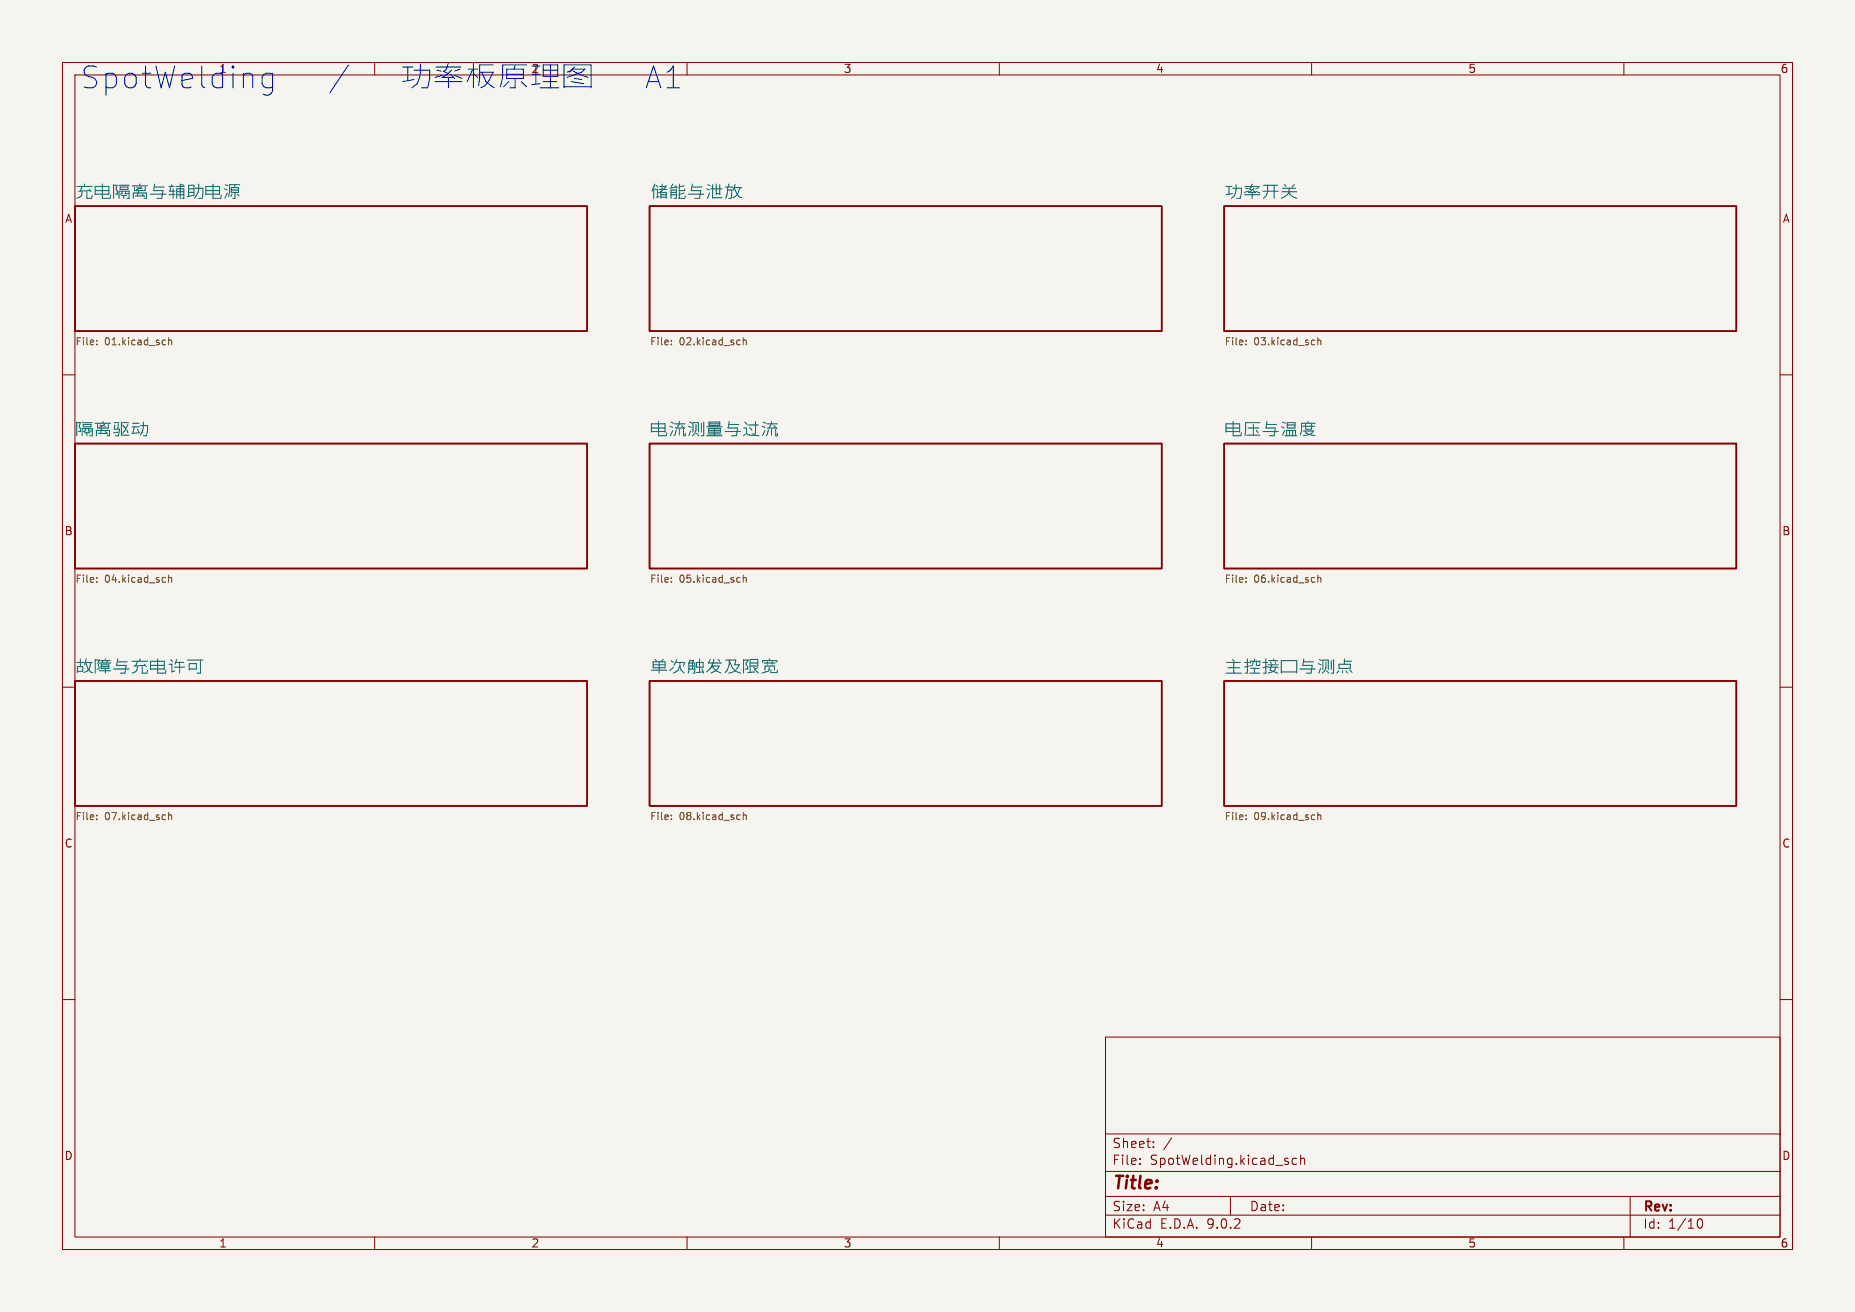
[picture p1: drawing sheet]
<svg xmlns="http://www.w3.org/2000/svg" width="297mm" height="210mm" viewBox="0 0 297 210" stroke-linecap="round" stroke-linejoin="round" font-family="sans-serif">
<path d="M0 0h297v210h-297z" fill="#f5f4ef" stroke="#f5f4ef" stroke-width=".16"/>
<g fill="none" stroke="#840000" stroke-width=".16">
<path d="M10 10h277v190h-277zM12 12h273v186h-273zM60 10v2M110 10v2M160 10v2M210 10v2M260 10v2M10 60h2M285 60h2M10 110h2M285 110h2M10 160h2"/>
<path d="M177 166h108v32h-108zM285 160h2M60 198v2M110 198v2M160 198v2M177 194.5h108M177 191.5h108M177 187.5h108M177 181.5h108M182.5 186.3v.1M182.5 185.5v.1M184.7 183.6v.1"/>
<path d="M184.7 182.8v.1M187.6 182.1l-1.3 2M197 191.5v3M207.6 185.5l-.4-.1-.3 .3v.4l.1 .2h.6M208.2 185.5l.3-.1 .3 .1 .1 .9M208.2 184.9v1.5M210 198v2M260 198v2M261 191.5v6.5M271.7 195.7l.2-.5 .3-.1a.94 .94 0 0 1 0 1.5l-.3-.1-.2-.5"/>
</g>
<path d="M12 33h82v20h-82zM104 33h82v20h-82zM196 33h82v20h-82zM12 71h82v20h-82zM104 71h82v20h-82zM196 71h82v20h-82zM12 109h82v20h-82zM104 109h82v20h-82zM196 109h82v20h-82z" fill="none" stroke="#840000" stroke-width=".25"/>
<g fill="none" stroke="#006464" stroke-width=".16">
<path d="M12.3 29.8h2.5M13.1 29.8l-.2 .8M13.1 30.7v.7l-.8 .3M13.5 29.5v.3M13.9 30.7v1h.8l.1-.4M14.3 30.3l.3 .4M14.4 30.5l-1.8 .1M15.2 31.2v-1.4h2.2v1.4M15.2 30.5h2.2M15.2 31.1h2.2M16.4 29.5v2.2h1.2l.1-.4M18.2 29.7h.6l-.2 .5 .2 .4v.5h-.3"/>
<path d="M18.2 29.6v2.1M19.1 31.7v-1.1h1.6v1.1h-.4M19.1 29.7h1.6M19.2 29.9h1.3v.4h-1.3zM19.4 31.3h.9M19.6 30.6l-.1 .4-.3 .1M19.8 31.3v.4M20 31h.7M20.1 30.6v.4M21.1 29.7h2.5M21.3 31.7v-.8h2.1v.8h-.3M21.5 29.9v.6h1.7v-.6"/>
<path d="M21.6 31.4h1.5M21.9 30l.9 .2M22.2 30.5l-.2 .9M22.4 29.5v.2M22.7 29.9l-.9 .5M22.8 31.1l.3 .4M24.1 31.1h2.5M24.8 29.5l-.2 1h1.5l-.2 1.2h-.8M24.8 29.9h1.5M27.1 29.8h.8M27.5 29.6l-.4 1h.9M27.7 30.2v1.5"/>
<path d="M28 31.1l-.9 .1M28.2 29.8h1.3M28.3 31.2h1.1M28.3 31.7v-1.5h1.1v1.5h-.3M28.3 30.7h1.1M28.9 29.5v2.2M29.1 29.6l.3 .1M30 31.5l1.1-.2v-1.6h-.9v1.8M30.2 30.8h.9M30.2 30.2h.9M31.2 30.1h1.3l-.1 1.6M31.8 31.7h.5"/>
<path d="M31.8 29.5l-.1 1.3-.6 .9M33 31.2v-1.4h2.1v1.4M33 30.5h2.1M33 31.1h2.1M34.1 29.5v2.2h1.2l.1-.4M35.9 30.2l.5 .2M36.1 29.6l.4 .1M36.4 30.9l-.4 .8M37.1 30h1.1v.8h-1.1zM37.1 30.4h1.1M37.1 31.1l-.1 .4M37.6 30.8v.9h-.4"/>
<path d="M37.6 29.7l-.1 .3M38 31.1l.3 .3M38.4 29.6h-1.6v1.1l-.2 .8M104.7 29.9v1.8M104.9 29.5l-.5 1.1M104.9 30.3h.3v1.4M105.1 29.7l.2 .2M105.5 31.5l-.4 .1M105.5 30.3h1.3M105.6 29.8h.9M105.6 30.8h1.1v.9M105.8 31.6h.9"/>
<path d="M105.8 31.2h.9M105.8 30.7l-.4 .2M105.8 30.6v1.1M106 29.5v.8M106.7 29.7l-.1 .2-.9 .9M107.2 30.1l1.1-.2 .1 .2M107.4 31.2h.9M107.4 30.8h.9M107.4 31.7v-1.3h.9v1.3h-.4M107.7 29.5l-.3 .5M108.1 29.7l.3 .2M108.8 29.5v1"/>
<path d="M108.8 30.7v1M109.5 29.7l-.8 .2M109.5 30.9l-.8 .3M109.6 30.2v.3h-.9M109.7 31.4l-.1 .3h-.9M110.2 31.1h2.5M110.9 29.5l-.2 1h1.5l-.2 1.2h-.8M110.9 29.9h1.5M113.1 30.2l.5 .2M113.3 29.6l.4 .1M113.6 30.9l-.4 .8M113.8 30.2h1.8"/>
<path d="M114.1 31.7h1.5M114.1 29.6v2.1M114.7 31h.5M114.7 29.5v1.7M115.2 29.6v1.6M116.1 29.9h1.2M116.5 30.4h.6v1.3h-.4M116.5 29.9v.8l-.3 1M116.7 29.5v.4M117.5 30l.5 1.1 .4 .5 .4 .1M117.6 30h1.2M117.7 29.6l-.4 .9"/>
<path d="M118.5 30l-.4 1.1-.8 .6M196.3 29.8h.9M196.8 29.8v1.3M197.3 30.1h1.5v.8l-.2 .8h-.6M197.3 31l-1 .2M197.9 29.6a2.09 2.09 0 0 1-.8 2.1M199.2 31.2h2.5M199.3 29.8h2.3M199.4 30.1l.4 .1M199.9 30.6l-.7 .2M200 30.2l.4 .2M200.5 30.9v.8"/>
<path d="M200.5 29.5l-.2 .5-.2 .2M200.7 30.5l.4 .4M200.8 30.1l-.9 .7h1.1M201.1 30.6l.6 .3M201.5 30l-.4 .2M202.2 30.6h2.5M202.3 29.7h2.3M203 29.7v1l-.2 .6-.5 .4M204 29.7v2M205.2 30.7h2.4M205.3 30.1h2.1M205.6 29.6l.3 .2"/>
<path d="M206.4 30.8l.2 .4 1 .5M206.4 30.1v.7M206.4 30.8l-.3 .4-1 .5M207.2 29.6l-.3 .3M104.3 69.1h2.2M104.3 68.5h2.2M104.3 69.2v-1.4h2.2v1.4M105.4 67.5v2.2h1.3l.1-.4M107.2 68.2l.5 .2M107.4 67.6l.4 .1M107.7 68.9l-.4 .8M108 67.8h1.7"/>
<path d="M108.1 68.5h1.4M108.3 68.8l-.2 .8-.2 .1M108.8 67.5v.3l-.4 .7M108.8 68.7v1M109.1 68.1l.5 .5M109.4 68.7v1h.3v-.3M110.2 68.2l.5 .2M110.4 67.6l.4 .1M110.6 69l-.3 .7M111 69.2v-1.5h.8v1.5M111.4 67.9v1l-.2 .5-.3 .3M111.5 69.4l.4 .3"/>
<path d="M112.3 67.7v1.5M112.7 67.6v2.1h-.4M113.1 69.7h2.5M113.1 68.3h2.5M113.3 69.5h2.1M113.4 68.6h1.9v.6h-1.9zM113.4 68.9h1.9M113.5 67.6h1.7v.5h-1.7zM113.5 67.8h1.7M114.4 68.6v1.1M116.1 69.1h2.5M116.8 67.5l-.2 1h1.5l-.2 1.2h-.8"/>
<path d="M116.8 67.9h1.5M119.1 68.5h.4v.9l.2 .2 1.8 .1M119.2 67.6l.4 .3M119.3 69.5l-.2 .2M119.8 68h1.6M120 68.4l.4 .5M121 67.5v2h-.5M122 68.2l.5 .2M122.2 67.6l.4 .1M122.5 68.9l-.4 .8M122.8 67.8h1.7M122.9 68.5h1.4"/>
<path d="M123.1 68.8l-.2 .8-.2 .1M123.5 67.5v.3l-.4 .7M123.5 68.7v1M123.9 68.1l.5 .5M124.2 68.7v1h.3v-.3M196.3 69.1h2.2M196.3 68.5h2.2M196.3 69.2v-1.4h2.2v1.4M197.4 67.5v2.2h1.3l.1-.4M199.6 69.7h2.1M199.8 68.5h1.7M200.7 67.9v1.8"/>
<path d="M201.1 68.9l.3 .4M201.7 67.7h-2.3l-.1 2M202.2 69.1h2.5M202.9 67.5l-.2 1h1.5l-.2 1.2h-.8M202.9 67.9h1.5M205.1 68.3l.5 .2M205.3 67.6l.5 .1M205.7 69.7h1.9M205.7 68.9l-.4 .8M206 69.7v-.8h1.4v.8M206.1 67.7h1.2v.8h-1.2zM206.1 68h1.2"/>
<path d="M206.5 68.9v.8M207 68.9v.8M208.6 68.2h1.9M208.7 69h1.6l-.3 .4-.4 .2M209 69.1l.6 .5M209.1 67.9v.8h.9v-.8M209.4 67.5v.2M209.6 69.6l1 .1M209.6 69.6l-.9 .1M210.6 67.7h-2.2v1.3l-.2 .7M12.3 106h1.1M12.4 107.5h.8v-.8h-.8v1"/>
<path d="M12.9 105.5v1.1M13.8 105.5l-.3 .9M14.6 106l-.3 1.1-.4 .4-.5 .2M14.8 106h-1.1l.4 1.1 .4 .5 .4 .1M15.2 105.7h.7l-.3 .5M15.2 105.6v2.1M15.5 107.1h.3M15.7 106.3l.2 .7M15.9 107.4h1.8M15.9 106.1h1.8M16.1 105.7h1.5M16.2 106.4h1.2v.6h-1.2z"/>
<path d="M16.2 106.7h1.2M16.4 105.7l.1 .4M16.9 105.5v.2M16.9 107v.7M17.2 105.7l-.1 .4M18.2 107.1h2.5M18.9 105.5l-.2 1h1.5l-.2 1.2h-.8M18.9 105.9h1.5M21.1 105.8h2.5M22 105.8l-.3 .8M22 106.7l-.1 .7-.8 .3M22.4 105.5v.3"/>
<path d="M22.8 106.7v1h.7l.1-.4M23.1 106.3l.3 .4M23.2 106.5l-1.8 .1M24.1 107.2v-1.4h2.2v1.4M24.1 106.5h2.2M24.1 107.1h2.2M25.2 105.5v2.2h1.3l.1-.4M27.1 106.3h.4v1.3l.5-.2M27.3 105.6l.3 .3M27.9 106.8h1.6M28.2 106h1.2M28.3 105.6l-.3 .7"/>
<path d="M28.8 105.9v1.8M30 105.7h2.5M30.3 107.1h1.1v-.9h-1.1v1.1M32.1 105.7v2h-.6M196.3 107.7h2.5M196.4 106h2.2M196.6 106.9h1.9M197.3 105.6l.3 .2M197.5 106v1.7M199.2 106h.8M199.3 107.7h.3M199.7 105.5v2.2"/>
<path d="M200 106.6l-.8 .2M200.1 107.7h1.6M200.2 106.1v-.3h1.5v.3M200.3 107h1.3M200.5 106.5l-.3 .1M200.7 105.8l-.1 .6M200.9 105.5v.3M200.9 107v.7M201.1 105.8v.7h.5l.1-.2M202.2 106h.8M202.7 105.5v2.2h-.4M203 106.7l-.8 .2"/>
<path d="M203.1 106.4h1.6M203.1 106.8h1.6M203.1 105.7h1.5M203.4 105.9l.1 .3M203.6 106.4l-.3 .9 1.3 .4M203.9 105.5v.2M204.2 105.9v.3M204.3 106.8l-.4 .7-.8 .2M205.1 107.7v-2h2.5v2M205.1 107.6h2.5M208.1 107.1h2.5M208.8 105.5l-.2 1h1.5l-.2 1.2h-.8"/>
<path d="M208.8 105.9h1.5M211.1 106.2l.4 .2M211.2 105.6l.4 .1M211.4 107l-.3 .7M211.8 107.2v-1.5h.9v1.5M212.3 105.9v1l-.2 .5-.4 .3M212.4 107.4l.4 .3M213.1 105.7v1.5M213.5 105.6v2.1h-.4M214.4 106.3h1.8v.7h-1.8zM214.4 107.4l-.4 .3M215 107.4v.3"/>
<path d="M215.2 105.8h1.2M215.2 105.5v.8M215.5 107.4l.2 .3M216.1 107.3l.4 .4"/>
</g>
<g fill="none" stroke="#725600" stroke-width=".16">
<path d="M15.5 55.1v.1M15.5 54.5v.1M27 54.5l.2-.1 .2 .1 .1 .7M27 54v1.2M107.5 55.1v.1M107.5 54.5v.1M119 54v1.2M119 54.5l.2-.1 .2 .1 .1 .7M199.5 55.1v.1M199.5 54.5v.1M211 54.5l.2-.1 .2 .1 .1 .7M211 54v1.2"/>
<path d="M15.5 92.5v.1M15.5 93.1v.1M27 92.5l.2-.1 .2 .1 .1 .7M27 92v1.2M107.5 92.5v.1M107.5 93.1v.1M119 92v1.2M119 92.5l.2-.1 .2 .1 .1 .7M199.5 92.5v.1M199.5 93.1v.1M211 92v1.2M211 92.5l.2-.1 .2 .1 .1 .7"/>
<path d="M15.5 130.5v.1M15.5 131.1v.1M27 130.5l.2-.1 .2 .1 .1 .7M27 130v1.2M107.5 130.5v.1M107.5 131.1v.1M119 130v1.2M119 130.5l.2-.1 .2 .1 .1 .7M199.5 130.5v.1M199.5 131.1v.1M211 130v1.2M211 130.5l.2-.1 .2 .1 .1 .7"/>
</g>
<g fill="none" stroke="#0000c2" stroke-width=".16">
<path d="M43.6 11.7v2.9a.95 .95 0 0 1-1.5 .5M43.6 11.9l-.3-.2h-.7l-.5 .4-.1 .3v1l.3 .5 .3 .2h.7l.3-.2M55.8 10.4l-3 4.5M64.5 10.7h1.6M65.3 10.7v2.2M66.3 11.2h2.5v1.4l-.3 1.5h-1M66.3 12.7l-1.8 .4M67.3 10.2v1.5l-.2 .9-.3 .8-.8 .7M69.6 13.1h4.4M69.8 10.7h4M70 11.2l.6 .2M70.8 12.1l-1.2 .3"/>
<path d="M71 11.4l.6 .3M71.8 12.6v1.5M71.8 10.1l-.3 1-.4 .3M72.1 11.9l.7 .7M72.3 11.2l-.7 .7-.8 .5h1.8M72.8 12.1l1.2 .5M73.6 11.1l-.8 .3M75 11.1h1.5M75.6 11.2l-.8 1.9M75.8 11.7l.7 .7M75.8 10.1v4M76.8 11.6h2.2l-.7 1.3-.7 .8-.6 .4"/>
<path d="M77.1 11.6l.7 1.5 1.3 1M79 10.4h-2.2v2l-.2 1.3M81.1 11.1h2.7v1.5h-2.7zM81.1 11.9h2.7M81.5 13.1l-.9 .8M82.5 12.6v1.5h-.9M82.5 10.6l-.2 .5M83.5 13.1l.8 .8M84.3 10.4h-3.8v2l-.4 1.5M85.8 10.6v2.8M86.5 14.1h3M86.5 13.4l-1.4 .2"/>
<path d="M87 11.2h2.3M87 13.1h2.1M87 10.4h2.3v1.8h-2.3zM88.1 10.4v3.7M90.3 14.1v-3.7h4.3v3.7M90.3 13.9h4.3M91.5 13.1l2 .3M91.6 11.1h2l-.5 .5-2.3 .8M91.6 11.2l-.8 .4M91.8 11.4l2.3 1M92 12.6l1.1 .1M92 10.7l-.9 .9"/>
<path d="M103.5 14.1l1.1-3.5 1.2 3.5M103.8 13.1h1.7M106.8 14.1h2M106.8 11.6l.3-.2 .7-.8v3.5"/>
</g>
<text font-size="4.9" fill="#0000c2" x="12.7" y="14.4">SpotWelding</text>
<g font-size="2.8" fill="#006464">
<text x="12" y="70">þÿ–”y»šqR¨</text>
<text x="104" y="108">þÿSUk!‰æSÑSÊ–P[½</text>
</g>
<text font-size="2.8" fill="#840000" x="178" y="190.9">Title:</text>
<g font-size="2.1" fill="#840000">
<text x="178" y="184">Sheet:</text>
<text x="178" y="186.7">File:</text>
<text x="184.1" y="186.7">SpotWelding.kicad_sch</text>
<text x="178" y="196.9">KiCad</text>
<text x="178" y="194.1">Size:</text>
<text x="184.7" y="194.1">A4</text>
<text x="185.7" y="196.9">E.D.A.</text>
<text x="193.3" y="196.9">9.0.2</text>
<text x="200" y="194.1">Date:</text>
<text x="263" y="194.3">Rev:</text>
<text x="263" y="196.9">Id:</text>
<text x="267.1" y="196.9">1/10</text>
</g>
<g font-size="1.8" fill="#0000c2">
<text x="35" y="11.9">1</text>
<text x="85" y="11.9">2</text>
</g>
<g font-size="1.8" fill="#840000">
<text x="135" y="11.9">3</text>
<text x="185" y="11.9">4</text>
<text x="235" y="11.9">5</text>
<text x="285" y="11.9">6</text>
<text x="10.3" y="35.9">A</text>
<text x="285.3" y="35.9">A</text>
<text x="10.3" y="85.9">B</text>
<text x="285.3" y="85.9">B</text>
<text x="10.3" y="135.9">C</text>
<text x="285.3" y="135.9">C</text>
<text x="10.3" y="185.9">D</text>
<text x="285.3" y="185.9">D</text>
<text x="35" y="199.9">1</text>
<text x="85" y="199.9">2</text>
<text x="135" y="199.9">3</text>
<text x="185" y="199.9">4</text>
<text x="235" y="199.9">5</text>
<text x="285" y="199.9">6</text>
</g>
<g font-size="1.6" fill="#725600">
<text x="12" y="55.6">File:</text>
<text x="16.8" y="55.6">01.kicad_sch</text>
<text x="104" y="55.6">File:</text>
<text x="108.8" y="55.6">02.kicad_sch</text>
<text x="196" y="55.6">File:</text>
<text x="200.8" y="55.6">03.kicad_sch</text>
<text x="12" y="93.6">File:</text>
<text x="16.8" y="93.6">04.kicad_sch</text>
<text x="104" y="93.6">File:</text>
<text x="108.8" y="93.6">05.kicad_sch</text>
<text x="196" y="93.6">File:</text>
<text x="200.8" y="93.6">06.kicad_sch</text>
<text x="12" y="131.6">File:</text>
<text x="16.8" y="131.6">07.kicad_sch</text>
<text x="104" y="131.6">File:</text>
<text x="108.8" y="131.6">08.kicad_sch</text>
<text x="196" y="131.6">File:</text>
<text x="200.8" y="131.6">09.kicad_sch</text>
</g>
</svg>
